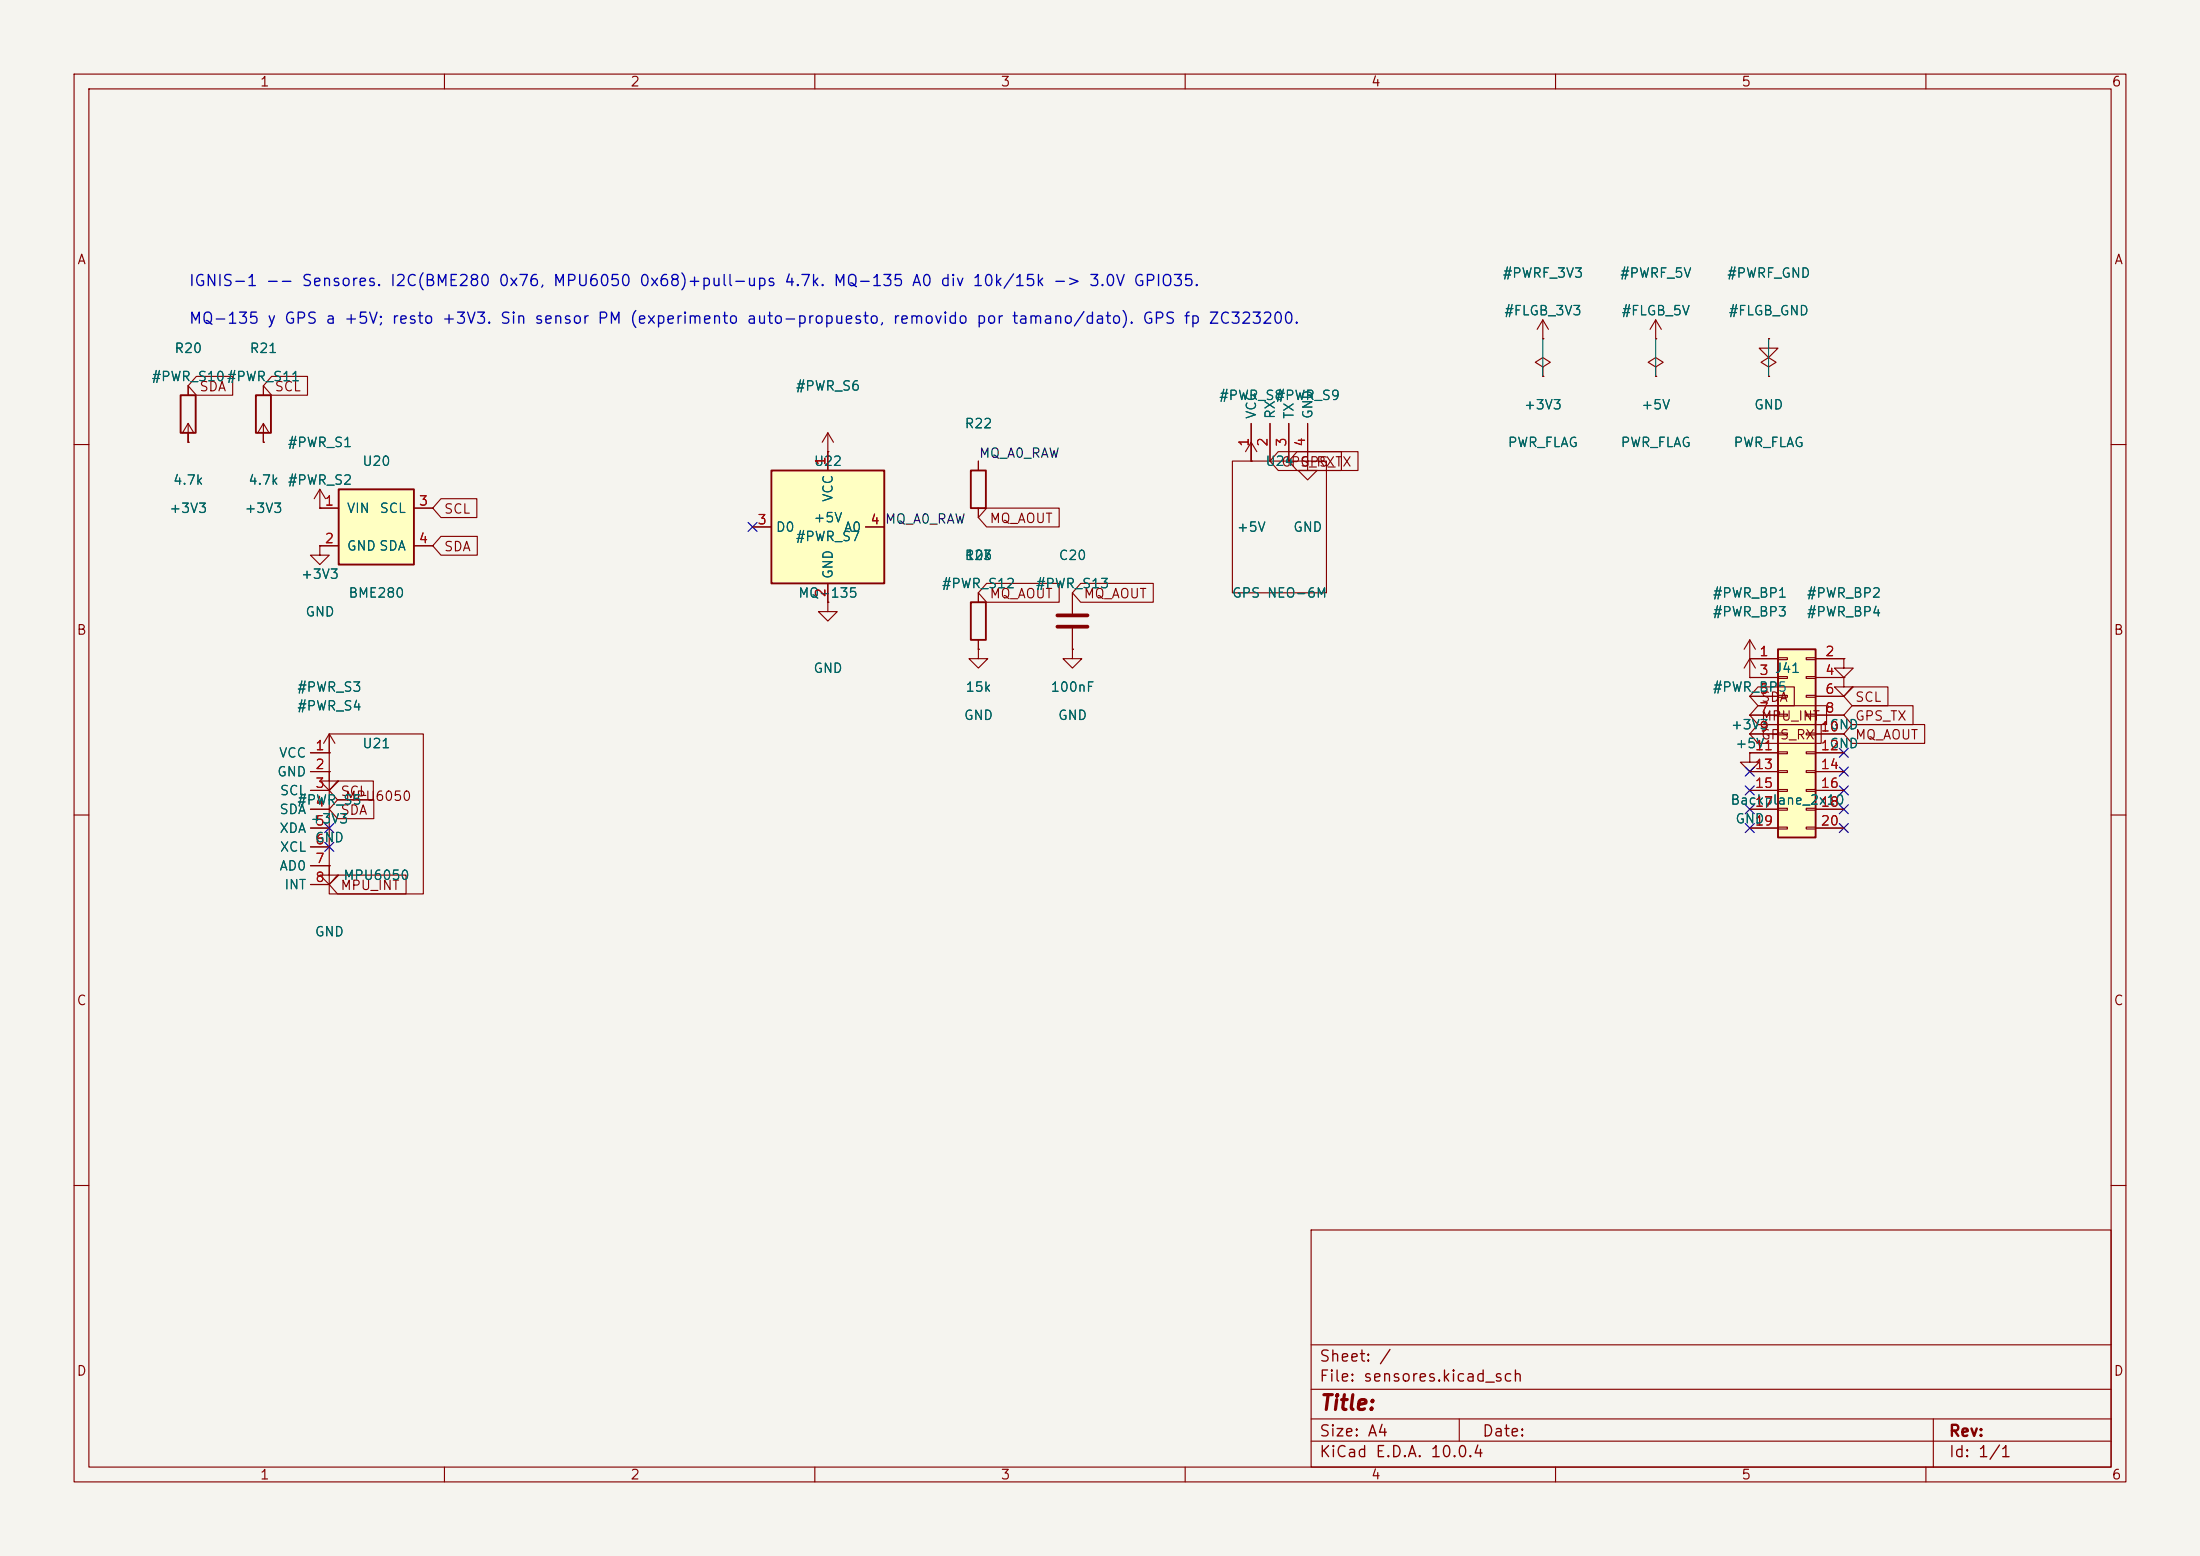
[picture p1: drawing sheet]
<svg xmlns="http://www.w3.org/2000/svg" width="297mm" height="210mm" viewBox="0 0 297 210" stroke-linecap="round" stroke-linejoin="round" font-family="sans-serif">
<path d="M0 0h297v210h-297z" fill="#f5f4ef" stroke="#f5f4ef" stroke-width=".14"/>
<g fill="none" stroke="#840000" stroke-width=".15">
<path d="M10 10h277v190h-277zM12 12h273v186h-273zM60 10v2M110 10v2M160 10v2M210 10v2M260 10v2M168.9 59.7l-.8 1.3M168.9 59.7l.8 1.3M168.9 59.7v2.5M238.8 45.7v1.3h1.2l-1.2 1.3-1.3-1.3h1.3M238.8 45.7h.1"/>
<path d="M10 60h2M132.1 62.2v1.3M132.1 68.6v1.3M168.9 62.2h.1M285 60h2M236.2 91.4h.1M236.2 88.9h.1M236.2 88.9l-.7 1.3M236.2 88.9l.8 1.3M236.2 86.4v5M236.2 86.4l-.7 1.2M236.2 86.4l.8 1.2"/>
<path d="M10 110h2M285 110h2M10 160h2M177 166h108v32h-108zM285 160h2M60 198v2M110 198v2M160 198v2M177 194.5h108M177 191.5h108M177 187.5h108M177 181.5h108"/>
<path d="M197 191.5v3M210 198v2M260 198v2M261 191.5v6.5"/>
</g>
<path d="M131.1 63.5h2v5.1h-2z" fill="none" stroke="#840000" stroke-width=".25"/>
<path d="M104.1 63.5h15.3v15.2h-15.3z" fill="#ffffc2"/>
<path d="M104.1 63.5h15.3v15.2h-15.3zM131.1 81.3h2v5.1h-2z" fill="none" stroke="#840000" stroke-width=".25"/>
<g fill="none" stroke="#840000" stroke-width=".15">
<path d="M111.8 58.4v5.1M111.8 58.4l-.8 1.3M111.8 58.4l.7 1.3M168.9 57.2v5M171.4 57.2v5M174 57.2v5M176.5 57.2v5M208.3 49.5l1-.6-1-.6-1 .6 1 .6v1.3M208.3 50.8h.1M208.3 45.7h.1M208.3 43.2l-.8 1.3M208.3 43.2l.7 1.3"/>
<path d="M208.3 43.2v2.5M223.5 49.5l1-.6-1-.6-1 .6 1 .6v1.3M223.5 50.8h.1M223.5 45.7h.1M223.5 43.2l-.7 1.3M223.5 43.2l.8 1.3M223.5 43.2v2.5M43.2 68.6h.1M43.2 66l-.8 1.3M43.2 66l.7 1.3M43.2 66v2.6M101.6 71.1h2.5"/>
<path d="M111.8 61h.1M111.8 78.7v2.6M116.8 71.1h2.6M166.4 62.2h12.7v17.8h-12.7zM176.5 62.2v1.3h1.3l-1.3 1.3-1.2-1.3h1.2M176.5 62.2h.1M111.8 81.3v1.3h1.2l-1.2 1.2-1.3-1.2h1.3M111.8 81.3h.1M132.1 87.6v1.3h1.2l-1.2 1.3-1.3-1.3h1.3M132.1 87.6h.1M132.1 80v1.3M132.1 86.4v1.2"/>
<path d="M144.8 87.6v1.3h1.2l-1.2 1.3-1.3-1.3h1.3M144.8 87.6h.1M144.8 80v2.8M144.8 84.8v2.8M44.4 104.1v1.3h1.3l-1.3 1.3-1.2-1.3h1.2M44.4 104.1h.1M236.2 101.6v1.3h1.3l-1.3 1.2-1.3-1.2h1.3M236.2 101.6h.1"/>
</g>
<path d="M142.7 83.1h4.1M142.7 84.6h4.1" fill="none" stroke="#840000" stroke-width=".51"/>
<path d="M240 87.6h5.1v25.4h-5.1z" fill="#ffffc2"/>
<path d="M240 87.6h5.1v25.4h-5.1z" fill="none" stroke="#840000" stroke-width=".25"/>
<g fill="none" stroke="#840000" stroke-width=".15">
<path d="M236.2 88.9h3.8M236.2 91.4h3.8M236.2 94h3.8M236.2 96.5h3.8M236.2 99.1h3.8M240 88.8h1.3v.2h-1.3zM240 91.3h1.3v.3h-1.3zM240 93.9h1.3v.2h-1.3zM240 96.4h1.3v.2h-1.3zM240 98.9h1.3v.3h-1.3zM243.8 88.8h1.3v.2h-1.3zM243.8 91.3h1.3v.3h-1.3z"/>
<path d="M243.8 93.9h1.3v.2h-1.3zM243.8 96.4h1.3v.2h-1.3zM243.8 98.9h1.3v.3h-1.3zM245.1 88.9h3.8M245.1 91.4h3.8M245.1 94h3.8M245.1 96.5h3.8M245.1 99.1h3.8M248.9 91.4v1.3h1.3l-1.3 1.3-1.3-1.3h1.3M248.9 91.4h.1M236.2 101.6h3.8M236.2 104.1h3.8"/>
<path d="M236.2 106.7h3.8M236.2 109.2h3.8M236.2 111.8h3.8M240 101.5h1.3v.2h-1.3zM240 104h1.3v.3h-1.3zM240 106.6h1.3v.2h-1.3zM240 109.1h1.3v.2h-1.3zM240 111.6h1.3v.3h-1.3zM243.8 101.5h1.3v.2h-1.3zM243.8 104h1.3v.3h-1.3zM243.8 106.6h1.3v.2h-1.3zM243.8 109.1h1.3v.2h-1.3z"/>
<path d="M243.8 111.6h1.3v.3h-1.3zM245.1 101.6h3.8M245.1 104.1h3.8M245.1 106.7h3.8M245.1 109.2h3.8M245.1 111.8h3.8"/>
</g>
<path d="M45.7 66h10.2v10.2h-10.2z" fill="#ffffc2"/>
<path d="M24.4 53.3h2v5.1h-2zM34.5 53.3h2.1v5.1h-2.1zM45.7 66h10.2v10.2h-10.2z" fill="none" stroke="#840000" stroke-width=".25"/>
<g fill="none" stroke="#840000" stroke-width=".15">
<path d="M25.4 59.7h.1M25.4 57.2l-.8 1.2M25.4 57.2l.8 1.2M25.4 52.1v1.2M25.4 57.2v2.5M26.5 50.8h4.9v2.5h-4.9l-1.1-1.2zM35.6 59.7h.1M35.6 52.1v1.2M35.6 57.2v2.5M35.6 57.2l-.8 1.2M35.6 57.2l.7 1.2M36.7 50.8h4.8v2.5h-4.8l-1.1-1.2z"/>
<path d="M168.9 57.2v5M171.4 57.2v5M174 57.2v5M176.5 57.2v5M208.3 45.7h.1M208.3 50.8h.1M223.5 45.7h.1M223.5 50.8h.1M238.8 49.5l1-.6-1-.6-1.1 .6 1.1 .6v1.3M238.8 50.8h.1M238.8 45.7h.1M43.2 73.7v1.2h1.2l-1.2 1.3-1.3-1.3h1.3"/>
<path d="M43.2 73.7h.1M43.2 68.6h.1M43.2 68.6h2.5M43.2 73.7h2.5M55.9 68.6h2.5M55.9 73.7h2.5M59.5 72.4h4.9v2.5h-4.9l-1.1-1.2zM59.5 67.3h4.9v2.6h-4.9l-1.1-1.3zM101.6 71.1h2.5M111.8 61h.1M111.8 61v2.5M111.8 78.7v2.6"/>
<path d="M116.8 71.1h2.6M132.1 62.2v1.3M132.1 68.6v1.3M133.2 68.6h9.8v2.5h-9.8l-1.1-1.2zM133.2 78.7h9.8v2.6h-9.8l-1.1-1.3zM145.9 78.7h9.8v2.6h-9.8l-1.1-1.3zM168.9 62.2h.1M172.6 61h8.5v2.5h-8.5l-1.2-1.3zM175.1 61h8.2v2.5h-8.2l-1.1-1.3zM176.5 62.2h.1M44.4 99.1h12.7v21.6h-12.7zM44.4 99.1l-.7 1.2"/>
<path d="M44.4 99.1l.8 1.2M44.4 99.1v2.5M111.8 81.3h.1M132.1 87.6h.1M132.1 80v1.3M132.1 86.4v1.2M144.8 87.6h.1M144.8 80v2.8M144.8 84.8v2.8M236.2 88.9h.1M236.2 91.4h.1M236.2 88.9h3.8"/>
<path d="M236.2 91.4h3.8M236.2 94h3.8M236.2 96.5h3.8M236.2 99.1h3.8M237.3 97.8h8.6v2.5h-8.6l-1.1-1.2zM237.3 92.7h4.9v2.6h-4.9l-1.1-1.3zM237.3 95.2h9.3v2.6h-9.3l-1.1-1.3zM245.1 88.9h3.8M245.1 91.4h3.8M245.1 94h3.8M245.1 96.5h3.8M245.1 99.1h3.8"/>
<path d="M248.9 88.9v1.3h1.3l-1.3 1.2-1.3-1.2h1.3M248.9 88.9h.1M248.9 91.4h.1M250 92.7h4.9v2.6h-4.9l-1.1-1.3zM250 95.2h8.3v2.6h-8.3l-1.1-1.3zM250 97.8h9.8v2.5h-9.8l-1.1-1.2zM41.9 101.6h2.5M41.9 104.1h2.5M41.9 106.7h2.5M41.9 109.2h2.5M41.9 111.8h2.5M41.9 114.3h2.5"/>
<path d="M41.9 116.8h2.5M41.9 119.4h2.5M44.4 101.6h.1M44.4 116.8v1.3h1.3l-1.3 1.3-1.2-1.3h1.2M44.4 116.8h.1M44.4 104.1h.1M45.6 118.1h9.2v2.6h-9.2l-1.2-1.3zM45.6 107.9h4.9v2.6h-4.9l-1.2-1.3zM45.6 105.4h4.8v2.6h-4.8l-1.2-1.3zM236.2 101.6h.1M236.2 101.6h3.8M236.2 104.1h3.8"/>
<path d="M236.2 106.7h3.8M236.2 109.2h3.8M236.2 111.8h3.8M245.1 101.6h3.8M245.1 104.1h3.8M245.1 106.7h3.8M245.1 109.2h3.8M245.1 111.8h3.8"/>
</g>
<path d="M208.3 45.7v5.1M223.5 45.7v5.1M238.8 45.7v5.1" fill="none" stroke="#009600" stroke-width=".14"/>
<g fill="none" stroke="#000084" stroke-width=".15">
<path d="M101 70.5l1.2 1.2M102.2 70.5l-1.2 1.2M43.8 111.2l1.3 1.2M43.8 113.7l1.3 1.2M45.1 111.2l-1.3 1.2M45.1 113.7l-1.3 1.2M235.6 111.2l1.2 1.2M235.6 106.1l1.2 1.2M235.6 103.5l1.2 1.2M235.6 108.6l1.2 1.2M236.8 111.2l-1.2 1.2M236.8 106.1l-1.2 1.2"/>
<path d="M236.8 103.5l-1.2 1.2M236.8 108.6l-1.2 1.2M248.3 108.6l1.2 1.2M248.3 106.1l1.2 1.2M248.3 103.5l1.2 1.2M248.3 101l1.2 1.2M248.3 111.2l1.2 1.2M249.5 108.6l-1.2 1.2M249.5 106.1l-1.2 1.2M249.5 103.5l-1.2 1.2M249.5 101l-1.2 1.2M249.5 111.2l-1.2 1.2"/>
</g>
<text font-size="2" fill="#840000" x="178" y="190.8">Title:</text>
<g font-size="1.5" fill="#0000c2">
<text x="25.4" y="39">IGNIS-1 -- Sensores. I2C(BME280 0x76, MPU6050 0x68)+pull-ups 4.7k. MQ-135 A0 div 10k/15k -&gt; 3.0V GPIO35.</text>
<text x="25.4" y="44.1">MQ-135 y GPS a +5V; resto +3V3. Sin sensor PM (experimento auto-propuesto, removido por tamano/dato). GPS fp ZC323200.</text>
</g>
<g font-size="1.5" fill="#840000">
<text x="178" y="184.2">Sheet: /</text>
<text x="178" y="186.9">File: sensores.kicad_sch</text>
<text x="178" y="197.1">KiCad E.D.A. 10.0.4</text>
<text x="178" y="194.3">Size: A4</text>
<text x="200" y="194.3">Date:</text>
<text x="263" y="194.3">Rev:</text>
<text x="263" y="197.1">Id: 1/1</text>
</g>
<g font-size="1.3" fill="#840000">
<text x="35" y="12">1</text>
<text x="85" y="12">2</text>
<text x="135" y="12">3</text>
<text x="185" y="12">4</text>
<text x="235" y="12">5</text>
<text x="285" y="12">6</text>
<text x="10.3" y="36">A</text>
<text x="285.3" y="36">A</text>
<text x="26.8" y="53.1">SDA</text>
<text x="37" y="53.1">SCL</text>
<text x="172.9" y="63.3">GPS_RX</text>
<text x="59.8" y="69.6">SCL</text>
<text x="133.5" y="70.9">MQ_AOUT</text>
<text x="59.8" y="74.7">SDA</text>
<text x="133.5" y="81.1">MQ_AOUT</text>
<text x="146.2" y="81.1">MQ_AOUT</text>
<text x="10.3" y="86">B</text>
<text x="285.3" y="86">B</text>
<text x="237.6" y="95">SDA</text>
<text x="250.3" y="95">SCL</text>
<text x="237.6" y="100.1">GPS_RX</text>
<text x="237.6" y="97.6">MPU_INT</text>
<text x="250.3" y="97.6">GPS_TX</text>
<text x="250.3" y="100.1">MQ_AOUT</text>
<text x="45.9" y="107.7">SCL</text>
<text x="45.9" y="110.3">SDA</text>
<text x="46.5" y="108.4">MPU6050</text>
<text x="45.9" y="120.4">MPU_INT</text>
<text x="10.3" y="136">C</text>
<text x="285.3" y="136">C</text>
<text x="10.3" y="186">D</text>
<text x="285.3" y="186">D</text>
<text x="35" y="200">1</text>
<text x="85" y="200">2</text>
<text x="135" y="200">3</text>
<text x="185" y="200">4</text>
<text x="235" y="200">5</text>
<text x="285" y="200">6</text>
</g>
<g font-size="1.3" fill="#006464">
<text x="202.8" y="37.8">#PWRF_3V3</text>
<text x="218.6" y="37.8">#PWRF_5V</text>
<text x="233.1" y="37.8">#PWRF_GND</text>
<text x="23.5" y="48">R20</text>
<text x="33.6" y="48">R21</text>
<text x="203" y="42.9">#FLGB_3V3</text>
<text x="218.8" y="42.9">#FLGB_5V</text>
<text x="233.3" y="42.9">#FLGB_GND</text>
<text x="20.4" y="51.8">#PWR_S10#PWR_S11</text>
<text x="107.3" y="53">#PWR_S6</text>
<text x="130.1" y="58.1">R22</text>
<text x="164.5" y="54.3">#PWR_S8</text>
<text x="169.9" y="56.6" transform="rotate(-90 169.9 56.6)">VCC</text>
<text x="172.1" y="54.3">#PWR_S9</text>
<text x="172.4" y="56.6" transform="rotate(-90 172.4 56.6)">RX</text>
<text x="175" y="56.6" transform="rotate(-90 175 56.6)">TX</text>
<text x="177.5" y="56.6" transform="rotate(-90 177.5 56.6)">GND</text>
<text x="205.6" y="55.6">+3V3</text>
<text x="221.5" y="55.6">+5V</text>
<text x="236.7" y="55.6">GND</text>
<text x="23.3" y="65.7">4.7k</text>
<text x="33.4" y="65.7">4.7k</text>
<text x="38.8" y="60.7">#PWR_S1</text>
<text x="38.8" y="65.7">#PWR_S2</text>
<text x="48.8" y="63.2">U20</text>
<text x="109.8" y="63.2">U22</text>
<text x="170.7" y="63.2">U24 GPS_TX</text>
<text x="170.7" y="63.2">U24</text>
<text x="203.5" y="60.7">PWR_FLAG</text>
<text x="218.7" y="60.7">PWR_FLAG</text>
<text x="233.9" y="60.7">PWR_FLAG</text>
<text x="22.8" y="69.6">+3V3</text>
<text x="32.9" y="69.6">+3V3</text>
<text x="46.7" y="69.6">VIN</text>
<text x="51.2" y="69.6">SCL</text>
<text x="109.7" y="70.8">+5V</text>
<text x="112.7" y="67.8" transform="rotate(-90 112.7 67.8)">VCC</text>
<text x="46.7" y="74.6">GND SDA</text>
<text x="104.6" y="72.1">D0</text>
<text x="107.3" y="73.4">#PWR_S7</text>
<text x="113.8" y="72.1">A0</text>
<text x="130.1" y="75.9">R23</text>
<text x="130.3" y="75.9">10k</text>
<text x="142.8" y="75.9">C20</text>
<text x="166.9" y="72.1">+5V</text>
<text x="174.5" y="72.1">GND</text>
<text x="40.5" y="78.4">+3V3</text>
<text x="41.1" y="83.5">GND</text>
<text x="46.9" y="81">BME280</text>
<text x="107.7" y="81">MQ-135</text>
<text x="112.7" y="78.2" transform="rotate(-90 112.7 78.2)">GND</text>
<text x="127" y="79.7">#PWR_S12</text>
<text x="139.7" y="79.7">#PWR_S13</text>
<text x="166.2" y="81">GPS NEO-6M</text>
<text x="231.1" y="83.5">#PWR_BP3</text>
<text x="231.1" y="81">#PWR_BP1</text>
<text x="243.8" y="83.5">#PWR_BP4</text>
<text x="243.8" y="81">#PWR_BP2</text>
<text x="40" y="93.7">#PWR_S3</text>
<text x="109.7" y="91.1">GND</text>
<text x="130.3" y="93.7">15k</text>
<text x="141.7" y="93.7">100nF</text>
<text x="231.1" y="93.7">#PWR_BP5</text>
<text x="40" y="96.2">#PWR_S4</text>
<text x="48.8" y="101.3">U21</text>
<text x="130" y="97.5">GND</text>
<text x="142.7" y="97.5">GND</text>
<text x="233.6" y="98.8">+3V3</text>
<text x="234.2" y="101.3">+5V</text>
<text x="246.9" y="101.3">GND</text>
<text x="246.9" y="98.8">GND</text>
<text x="37.3" y="105.1">GND</text>
<text x="37.6" y="102.6">VCC</text>
<text x="37.7" y="107.7">SCL</text>
<text x="37.6" y="110.2">SDA</text>
<text x="37.6" y="112.7">XDA</text>
<text x="40" y="108.9">#PWR_S5</text>
<text x="41.8" y="111.5">+3V3</text>
<text x="233.5" y="108.9">Backplane_2x10</text>
<text x="234.2" y="111.5">GND</text>
<text x="37.6" y="117.8">AD0</text>
<text x="37.7" y="115.3">XCL</text>
<text x="42.4" y="114">GND</text>
<text x="46.3" y="119.1">MPU6050</text>
<text x="38.3" y="120.4">INT</text>
<text x="42.4" y="126.7">GND</text>
</g>
<g font-size="1.3" fill="#a90000">
<text x="111.7" y="62.9" transform="rotate(-90 111.7 62.9)">1</text>
<text x="168.9" y="60.4" transform="rotate(-90 168.9 60.4)">1</text>
<text x="171.4" y="60.4" transform="rotate(-90 171.4 60.4)">2</text>
<text x="174" y="60.4" transform="rotate(-90 174 60.4)">3</text>
<text x="176.5" y="60.4" transform="rotate(-90 176.5 60.4)">4</text>
<text x="43.7" y="68.6">1</text>
<text x="56.4" y="68.6">3</text>
<text x="102.2" y="71.1">3</text>
<text x="117.4" y="71.1">4 MQ_A0_RAW</text>
<text x="117.4" y="71.1">4</text>
<text x="43.7" y="73.6">2</text>
<text x="56.4" y="73.6">4</text>
<text x="111.7" y="80.7" transform="rotate(-90 111.7 80.7)">2</text>
<text x="237.4" y="88.9">1</text>
<text x="246.3" y="88.9">2</text>
<text x="237.4" y="91.4">3 J41</text>
<text x="237.4" y="94">5</text>
<text x="246.3" y="91.4">4</text>
<text x="246.3" y="94">6</text>
<text x="42.5" y="101.6">1</text>
<text x="236.8" y="101.6">11</text>
<text x="237.4" y="96.5">7</text>
<text x="237.4" y="99">9</text>
<text x="245.7" y="99">10</text>
<text x="245.7" y="101.6">12</text>
<text x="246.3" y="96.5">8</text>
<text x="42.5" y="104.1">2</text>
<text x="42.5" y="106.7">3</text>
<text x="236.8" y="104.1">13</text>
<text x="236.8" y="106.7">15</text>
<text x="245.7" y="104.1">14</text>
<text x="245.7" y="106.7">16</text>
<text x="42.5" y="109.2">4</text>
<text x="42.5" y="111.7">5</text>
<text x="236.8" y="109.2">17</text>
<text x="236.8" y="111.7">19</text>
<text x="245.7" y="109.2">18</text>
<text x="245.7" y="111.7">20</text>
<text x="42.5" y="114.3">6</text>
<text x="42.5" y="116.8">7</text>
<text x="42.5" y="119.4">8</text>
</g>
<text font-size="1.3" fill="#0f0f0f" x="132.1" y="62.1">MQ_A0_RAW</text>
</svg>
